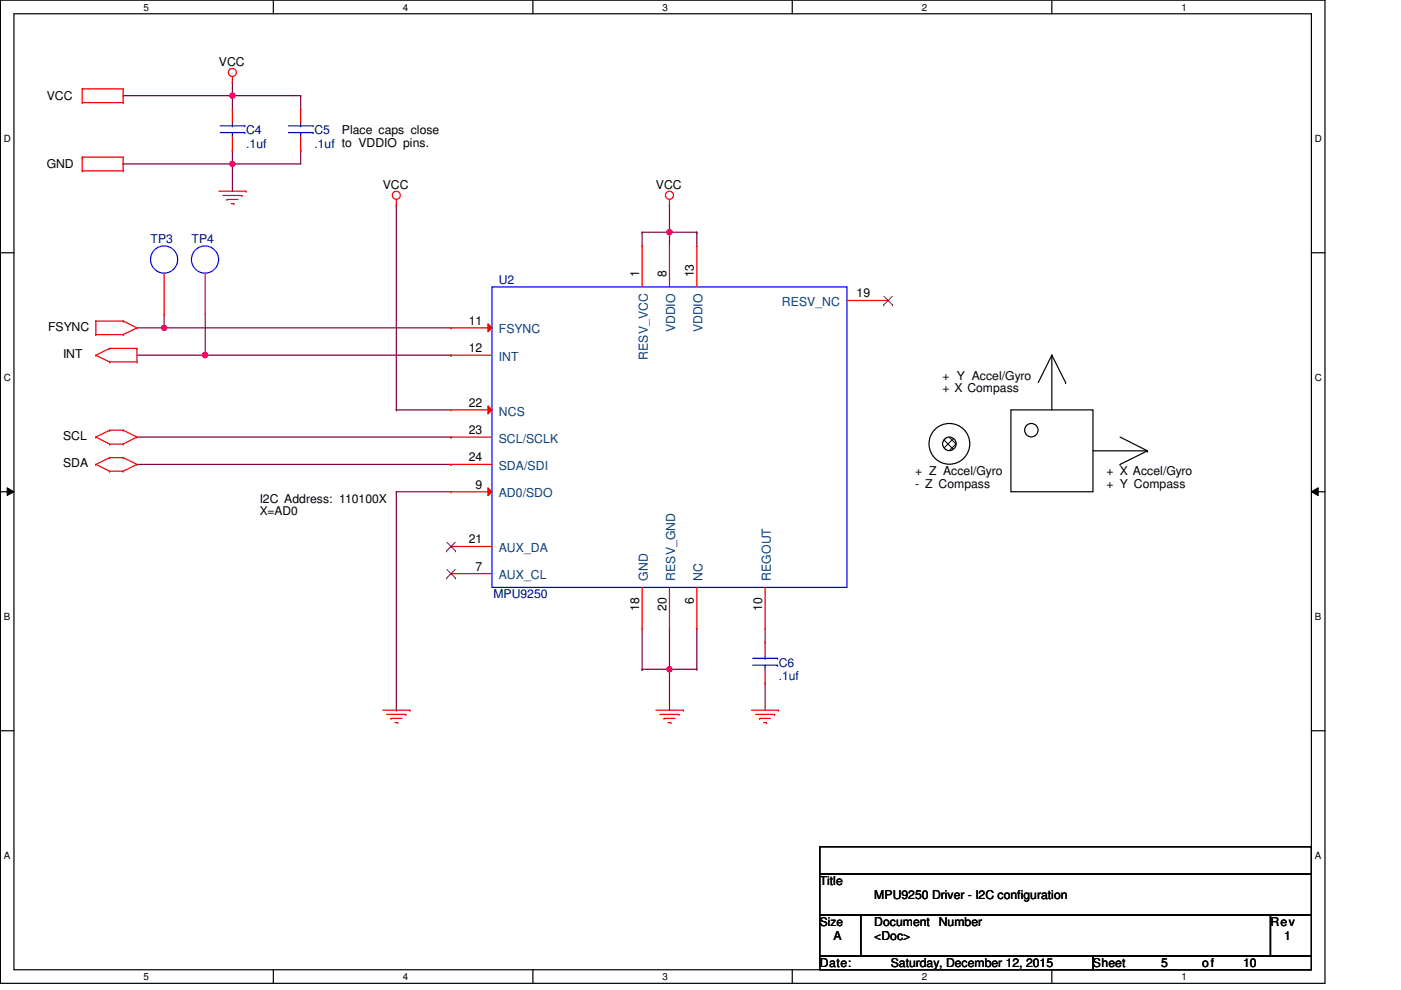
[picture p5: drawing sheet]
<svg xmlns="http://www.w3.org/2000/svg" width="297mm" height="210mm" viewBox="0 0 297 210" stroke-linecap="round" stroke-linejoin="round" font-family="sans-serif">
<path d="M.1 0h280.8v208.5h-280.8zM3 2.9h275v202.7h-275z" fill="none" stroke="#000" stroke-width=".25"/>
<g fill="#fff">
<path d="M30.4 .3h1.2v2.4h-1.2z"/>
<path d="M30.4 205.9h1.2v2.3h-1.2z"/>
</g>
<path d="M58 0v2.9M58 205.6v2.9" fill="none" stroke="#000" stroke-width=".25"/>
<g fill="#fff">
<path d="M85.4 .3h1.2v2.4h-1.2z"/>
<path d="M85.4 205.9h1.2v2.3h-1.2z"/>
</g>
<path d="M113 0v2.9M113 205.6v2.9" fill="none" stroke="#000" stroke-width=".25"/>
<g fill="#fff">
<path d="M140.5 .3h1.1v2.4h-1.1z"/>
<path d="M140.5 205.9h1.1v2.3h-1.1z"/>
</g>
<path d="M168 0v2.9M168 205.6v2.9" fill="none" stroke="#000" stroke-width=".25"/>
<g fill="#fff">
<path d="M195.4 .3h1.2v2.4h-1.2z"/>
<path d="M195.4 205.9h1.2v2.3h-1.2z"/>
</g>
<path d="M223 0v2.9M223 205.6v2.9" fill="none" stroke="#000" stroke-width=".25"/>
<g fill="#fff">
<path d="M250.5 .3h1.1v2.4h-1.1z"/>
<path d="M250.5 205.9h1.1v2.3h-1.1z"/>
<path d="M.8 28.2h1.5v2.4h-1.5z"/>
<path d="M278.8 28.2h1.4v2.4h-1.4z"/>
<path d="M.8 78.9h1.5v2.3h-1.5z"/>
<path d="M278.8 78.9h1.4v2.3h-1.4z"/>
</g>
<path d="M.1 53.6h2.9M278 53.6h2.9" fill="none" stroke="#000" stroke-width=".25"/>
<g fill="#fff">
<path d="M.8 129.6h1.4v2.3h-1.4z"/>
<path d="M278.8 129.6h1.3v2.3h-1.3z"/>
</g>
<path d="M.1 104.3h2.9M278 104.3h2.9" fill="none" stroke="#000" stroke-width=".25"/>
<path d="M1.5 103.4l1.5 .9-1.5 .8zM278 104.3l1.5-.9v1.7z" fill="#000"/>
<path d="M1.5 103.4l1.5 .9-1.5 .8zM278 104.3l1.5-.9v1.7z" fill="none" stroke="#000" stroke-width=".21"/>
<g fill="#fff">
<path d="M.8 180.3h1.4v2.3h-1.4z"/>
<path d="M278.8 180.3h1.3v2.3h-1.3z"/>
</g>
<g fill="none" stroke="#000" stroke-width=".25">
<path d="M223 75.3h.1M223 75.3v11.6M223 75.3l-2.9 5.8M223 75.3l2.9 5.8M214.3 86.9h17.4v17.4h-17.4zM225.9 81.1h.1M231.7 95.6h11.6M237.5 98.5h.1M237.5 92.7l5.8 2.9M243.3 95.6h.1M243.3 95.6l-5.8 2.9M.1 154.9h2.9"/>
<path d="M278 154.9h2.9"/>
<circle cx="201.3" cy="94.1" r="4.3"/>
<circle cx="201.3" cy="94.1" r="1.44"/>
<circle cx="218.7" cy="91.2" r="1.43"/>
</g>
<circle cx="201.3" cy="94.1" r="1.44" fill="#000"/>
<path d="M26.1 20.3h.1M26.1 20.3h23.2" fill="none" stroke="#800040" stroke-width=".25"/>
<circle cx="49.3" cy="20.3" r=".56" fill="#f0f"/>
<circle cx="49.3" cy="20.3" r=".56" fill="none" stroke="#f0f" stroke-width=".25"/>
<path d="M49.3 17.4h.1M49.3 17.4v2.9M26.1 34.8h.1M26.1 34.8h23.2" fill="none" stroke="#800040" stroke-width=".25"/>
<circle cx="49.3" cy="34.8" r=".56" fill="#f0f"/>
<circle cx="49.3" cy="34.8" r=".56" fill="none" stroke="#f0f" stroke-width=".25"/>
<g fill="none" stroke="#800040" stroke-width=".25">
<path d="M49.3 34.8h.1M49.3 34.8v5.8M136.1 49.2h.1M136.1 49.2v3M136.1 49.2h11.6M141.9 49.2h.1M141.9 43.5h.1M141.9 43.5v8.7M147.7 49.2h.1M147.7 49.2v3M136.1 133.2v8.7M141.9 133.2v17.4"/>
<path d="M136.1 141.9h.1M136.1 141.9h5.8M141.9 141.9h.1"/>
</g>
<circle cx="141.9" cy="49.2" r=".56" fill="#f0f"/>
<circle cx="141.9" cy="49.2" r=".56" fill="none" stroke="#f0f" stroke-width=".25"/>
<g fill="none" stroke="#800040" stroke-width=".25">
<path d="M49.3 20.3h.1M49.3 34.8h.1M49.3 31.9h.1M49.3 20.3h14.5M49.3 20.3v2.9M49.3 31.9v2.9M63.8 20.3h.1M63.8 31.9h.1M63.8 31.9v2.9h-14.5M63.8 20.3v2.9M29 69.5h66.6M29 75.3h14.5"/>
<path d="M34.8 69.5h.1M34.8 66.6v2.9M43.5 75.3h.1M95.6 69.5h.1M29 92.7h66.6M29 98.5h66.6M95.6 92.7h.1M95.6 98.5h.1M84 104.3h.1M84 104.3h11.6M84 104.3v46.3M84 150.6h.1"/>
</g>
<circle cx="34.8" cy="69.5" r=".56" fill="#f0f"/>
<circle cx="34.8" cy="69.5" r=".56" fill="none" stroke="#f0f" stroke-width=".25"/>
<path d="M43.5 75.3h.1M43.5 66.6v8.7M43.5 75.3h52.1M95.6 75.3h.1" fill="none" stroke="#800040" stroke-width=".25"/>
<circle cx="43.5" cy="75.3" r=".56" fill="#f0f"/>
<circle cx="43.5" cy="75.3" r=".56" fill="none" stroke="#f0f" stroke-width=".25"/>
<path d="M84 43.5h.1M84 43.5v43.4M84 86.9h.1M84 86.9h11.6M162.2 136.1h.1M162.2 133.2v2.9M141.9 141.9h5.8M147.7 141.9h.1M162.2 144.8h.1M162.2 144.8v5.8" fill="none" stroke="#800040" stroke-width=".25"/>
<circle cx="141.9" cy="141.9" r=".56" fill="#f0f"/>
<circle cx="141.9" cy="141.9" r=".56" fill="none" stroke="#f0f" stroke-width=".25"/>
<path d="M147.7 133.2h.1M147.7 133.2v8.7" fill="none" stroke="#800040" stroke-width=".25"/>
<g fill="none" stroke="#f00" stroke-width=".25">
<path d="M17.4 18.8h.1M17.4 18.8h8.7M17.4 18.8v3M26.1 18.8h.1M26.1 18.8v3M49.3 17.4h.1M49.3 16.3v1.1M17.4 21.8h.1M17.4 36.2h.1M17.4 33.3h.1M17.4 21.8h8.7M17.4 33.3v2.9"/>
<path d="M17.4 33.3h8.7M17.4 36.2h8.7M26.1 21.8h.1M26.1 33.3h.1M26.1 36.2h.1M26.1 33.3v2.9M63.8 23.2h.1M63.8 31.9h.1M63.8 23.2v2.9M63.8 29v2.9M46.4 40.6h5.8M47.3 41.4h4"/>
<path d="M48.1 42.3h.1M48.1 42.3h2.4M49 43.2h.6M49.6 43.2h.1M51.3 41.4h.1M52.2 40.6h.1M84 43.5h.1M84 42.3v1.2M136.1 52.2h.1M136.1 52.2v8.6M141.9 43.5h.1M141.9 42.3v1.2"/>
<path d="M147.7 52.2h.1M147.7 52.2v8.6M20.3 71h.1M20.3 68.1h.1M20.3 75.3h.1M20.3 68.1h5.8M20.3 71h5.8M20.3 68.1v2.9M20.3 75.3l2.9 1.5M23.2 73.9h.1M23.2 76.8h.1M23.2 73.9l-2.9 1.4"/>
<path d="M23.2 73.9h5.8M23.2 76.8h5.8M26.1 68.1h.1M26.1 71h.1M26.1 68.1l2.9 1.4M29 69.5h.1M29 73.9h.1M29 76.8h.1M29 69.5l-2.9 1.5M29 73.9v2.9M179.6 63.7h8.7M188.3 63.7h.1"/>
<path d="M20.3 92.7h.1M20.3 98.5h.1M20.3 92.7l2.9 1.4M20.3 98.5l2.9 1.4M23.2 91.2h.1M23.2 94.1h.1M23.2 97h.1M23.2 99.9h.1M23.2 91.2l-2.9 1.5M23.2 91.2h2.9M23.2 94.1h2.9M23.2 97l-2.9 1.5"/>
<path d="M23.2 97h2.9M23.2 99.9h2.9M26.1 91.2h.1M26.1 94.1h.1M26.1 97h.1M26.1 99.9h.1M26.1 91.2l2.9 1.5M26.1 97l2.9 1.5M29 92.7h.1M29 98.5h.1M29 92.7l-2.9 1.4M29 98.5l-2.9 1.4"/>
<path d="M95.6 115.9h.1M95.6 115.9h8.7M136.1 133.2h.1M136.1 124.5v8.7M141.9 133.2h.1M141.9 124.5v8.7M147.7 133.2h.1M147.7 124.5v8.7M81.1 150.6h5.8M82 151.5h4.1M82.9 152.3h.1M82.9 152.3h2.3"/>
<path d="M83.7 153.2h.6M84.3 153.2h.1M86.1 151.5h.1M86.9 150.6h.1M139.1 150.6h5.8M139.9 151.5h4.1M140.8 152.3h.1M140.8 152.3h2.3M141.6 153.2h.6M142.2 153.2h.1M144 151.5h.1M144.9 150.6h.1"/>
<path d="M159.3 150.6h5.8M160.2 151.5h4M161.1 152.3h.1M161.1 152.3h2.3M161.9 153.2h.6M162.5 153.2h.1M164.2 151.5h.1M165.1 150.6h.1"/>
<circle cx="49.3" cy="15.4" r=".85"/>
<circle cx="84" cy="41.4" r=".85"/>
<circle cx="141.9" cy="41.4" r=".85"/>
</g>
<path d="M173.8 179.5h104.2v5.8h-104.2zM173.8 185.3h104.2v8.7h-104.2zM173.8 194h8.7v8.7h-8.7zM182.5 194h86.9v8.7h-86.9zM269.4 194h8.6v8.7h-8.6zM173.8 202.7h57.9v2.9h-57.9zM231.7 202.7h46.3v2.9h-46.3z" fill="none" stroke="#000" stroke-width=".25"/>
<path d="M61.2 28.1h5.2M61.2 26.7h5.2M63.8 26.7h.1M63.8 28.1h.1M63.8 26.1v.6M63.8 28.1v.9M66.4 28.1h.1M66.4 26.7h.1M104.3 60.8h75.3v63.7h-75.3z" fill="none" stroke="#00f" stroke-width=".25"/>
<path d="M187.4 64.6h.1M187.4 62.8l1.8 1.8M189.2 62.8l-1.8 1.8M189.2 64.6h.1M94.7 116.8h.1M94.7 115l1.9 1.8M96.5 115l-1.8 1.8M96.6 116.8h.1" fill="none" stroke="#804000" stroke-width=".21"/>
<path d="M103.5 86.1l.8 .8-.8 .9z" fill="#f00"/>
<path d="M141.9 52.2h.1M141.9 52.2v8.6M95.6 86.9h.1M95.6 92.7h.1M95.6 98.5h.1M95.6 86.9h8.7M95.6 92.7h8.7M95.6 98.5h8.7M103.5 86.1l.8 .8-.8 .9zM95.6 121.6h.1M95.6 121.6h8.7" fill="none" stroke="#f00" stroke-width=".25"/>
<path d="M94.7 122.6h.1M94.7 120.7l1.9 1.9M96.5 120.7l-1.8 1.9M96.6 122.6h.1" fill="none" stroke="#804000" stroke-width=".21"/>
<path d="M103.5 103.4l.8 .9-.8 .8z" fill="#f00"/>
<path d="M95.6 104.3h.1M95.6 104.3h8.7M103.5 103.4l.8 .9-.8 .8zM162.2 133.2h.1M162.2 124.5v8.7" fill="none" stroke="#f00" stroke-width=".25"/>
<path d="M103.5 68.7l.8 .8-.8 .9z" fill="#f00"/>
<g fill="none" stroke="#f00" stroke-width=".25">
<path d="M49.3 23.2h.1M49.3 31.9h.1M49.3 23.2v2.9M49.3 29v2.9M34.8 58v8.6M43.5 58v8.6M34.8 66.6h.1M43.5 66.6h.1M95.6 69.5h.1M95.6 75.3h.1M95.6 69.5h8.7M95.6 75.3h8.7"/>
<path d="M103.5 68.7l.8 .8-.8 .9zM162.2 136.1h.1M162.2 136.1v2.9M162.2 144.8h.1M162.2 141.9v2.9"/>
</g>
<g fill="none" stroke="#00f" stroke-width=".25">
<path d="M46.7 28.1h5.2M46.7 26.7h5.2M49.3 26.7h.1M49.3 28.1h.1M49.3 26.1v.6M49.3 28.1v.9M51.9 28.1h.1M51.9 26.7h.1M159.6 139.6h5.2M162.2 139.6h.1M162.2 139v.6M164.8 139.6h.1"/>
<path d="M159.6 141.1h5.2M162.2 141.1h.1M162.2 141.1v.8M164.8 141.1h.1"/>
<circle cx="34.8" cy="55" r="2.88"/>
<circle cx="43.5" cy="55" r="2.88"/>
</g>
<circle cx="49.3" cy="20.3" r=".56" fill="#f0f"/>
<circle cx="49.3" cy="20.3" r=".56" fill="none" stroke="#f0f" stroke-width=".25"/>
<circle cx="49.3" cy="34.8" r=".56" fill="#f0f"/>
<circle cx="49.3" cy="34.8" r=".56" fill="none" stroke="#f0f" stroke-width=".25"/>
<circle cx="141.9" cy="49.2" r=".56" fill="#f0f"/>
<circle cx="141.9" cy="49.2" r=".56" fill="none" stroke="#f0f" stroke-width=".25"/>
<circle cx="34.8" cy="69.5" r=".56" fill="#f0f"/>
<circle cx="34.8" cy="69.5" r=".56" fill="none" stroke="#f0f" stroke-width=".25"/>
<circle cx="43.5" cy="75.3" r=".56" fill="#f0f"/>
<circle cx="43.5" cy="75.3" r=".56" fill="none" stroke="#f0f" stroke-width=".25"/>
<circle cx="141.9" cy="141.9" r=".56" fill="#f0f"/>
<circle cx="141.9" cy="141.9" r=".56" fill="none" stroke="#f0f" stroke-width=".25"/>
<g font-size="2.6">
<text x="46.4" y="13.9">VCC</text>
<text x="9.9" y="21.2">VCC</text>
<text x="72.5" y="28.4">Place caps close</text>
<text x="9.9" y="35.6">GND</text>
<text x="81.1" y="40">VCC</text>
<text x="139.1" y="40">VCC</text>
<text x="135.5" y="58.8" transform="rotate(-90 135.5 58.8)">1</text>
<text x="141.3" y="58.8" transform="rotate(-90 141.3 58.8)">8</text>
<text x="147.1" y="58.8" transform="rotate(-90 147.1 58.8)">13</text>
<text x="181.6" y="63.1">19</text>
<text x="10.2" y="70.1">FSYNC</text>
<text x="99.4" y="68.9">11</text>
<text x="13.4" y="75.9">INT</text>
<text x="99.4" y="74.7">12</text>
<text x="199.9" y="80.5">+ Y Accel/Gyro</text>
<text x="199.9" y="83.2">+ X Compass</text>
<text x="99.4" y="86.3">22</text>
<text x="13.4" y="93.3">SCL</text>
<text x="99.4" y="92">23</text>
<text x="13.4" y="99.1">SDA</text>
<text x="99.4" y="97.8">24</text>
<text x="194.1" y="100.8">+ Z Accel/Gyro</text>
<text x="234.6" y="100.8">+ X Accel/Gyro</text>
<text x="55.1" y="106.6">I2C Address: 110100X</text>
<text x="100.8" y="103.6">9</text>
<text x="194.1" y="103.5">- Z Compass</text>
<text x="234.6" y="103.5">+ Y Compass</text>
<text x="99.4" y="115.2">21</text>
<text x="100.8" y="121">7</text>
<text x="135.5" y="129.5" transform="rotate(-90 135.5 129.5)">18</text>
<text x="141.3" y="129.5" transform="rotate(-90 141.3 129.5)">20</text>
<text x="147.1" y="128" transform="rotate(-90 147.1 128)">6</text>
<text x="161.6" y="129.5" transform="rotate(-90 161.6 129.5)">10</text>
<text x="173.8" y="187.7">Title</text>
<text x="185.4" y="190.6">MPU9250 Driver - I2C configuration</text>
<text x="185.4" y="196.3">Document</text>
<text x="199" y="196.3">Number</text>
<text x="269.4" y="196.3">Rev</text>
<text x="176.7" y="199.3">A</text>
<text x="185.4" y="199.3">&lt;Doc&gt;</text>
<text x="272.2" y="199.3">1</text>
<text x="173.8" y="205.1">Date:</text>
<text x="188.8" y="205.1">Saturday, December 12, 2015</text>
<text x="231.7" y="205.1">Sheet</text>
<text x="246.2" y="205.1">5</text>
<text x="254.9" y="205.1">of</text>
<text x="263.6" y="205.1">10</text>
</g>
<g font-size="2.6" fill="#000080">
<text x="52.2" y="28.4">C4</text>
<text x="66.7" y="28.4">C5</text>
<text x="52.2" y="31.3">.1uf</text>
<text x="66.7" y="31.3">.1uf to VDDIO pins.</text>
<text x="31.9" y="51.6">TP3</text>
<text x="40.6" y="51.6">TP4</text>
<text x="105.7" y="60.3">U2</text>
<text x="104.6" y="126.9">MPU9250</text>
<text x="165.1" y="141.4">C6</text>
<text x="165.1" y="144.2">.1uf</text>
</g>
<g font-size="2.6" fill="#004080">
<text x="165.8" y="64.9">RESV_NC</text>
<text x="105.7" y="70.7">FSYNC</text>
<text x="143.2" y="70.5" transform="rotate(-90 143.2 70.5)">VDDIO</text>
<text x="149" y="70.5" transform="rotate(-90 149 70.5)">VDDIO</text>
<text x="105.7" y="76.5">INT</text>
<text x="137.4" y="76.2" transform="rotate(-90 137.4 76.2)">RESV_VCC</text>
<text x="105.7" y="88.1">NCS</text>
<text x="105.7" y="93.9">SCL/SCLK</text>
<text x="105.7" y="99.7">SDA/SDI</text>
<text x="105.7" y="105.5">AD0/SDO</text>
<text x="105.7" y="117.1">AUX_DA</text>
<text x="105.7" y="122.8">AUX_CL</text>
<text x="137.4" y="123.1" transform="rotate(-90 137.4 123.1)">GND</text>
<text x="143.2" y="123.1" transform="rotate(-90 143.2 123.1)">RESV_GND</text>
<text x="149" y="123.1" transform="rotate(-90 149 123.1)">NC</text>
<text x="163.4" y="123.1" transform="rotate(-90 163.4 123.1)">REGOUT</text>
</g>
<g font-size="2.5">
<text x="55.1" y="109.2">X=AD0</text>
<text x="173.8" y="196.3">Size</text>
</g>
<g font-size="2.1">
<text x="30.4" y="2.2">5</text>
<text x="85.4" y="2.2">4</text>
<text x="140.5" y="2.2">3</text>
<text x="195.4" y="2.2">2</text>
<text x="250.5" y="2.2">1</text>
<text x=".8" y="30.1">D</text>
<text x="278.8" y="30.1">D</text>
<text x=".8" y="80.8">C</text>
<text x="278.8" y="80.8">C</text>
<text x=".8" y="131.5">B</text>
<text x="278.8" y="131.5">B</text>
<text x=".8" y="182.2">A</text>
<text x="278.8" y="182.2">A</text>
<text x="30.4" y="207.8">5</text>
<text x="85.4" y="207.8">4</text>
<text x="140.5" y="207.8">3</text>
<text x="195.4" y="207.8">2</text>
<text x="250.5" y="207.8">1</text>
</g>
</svg>
